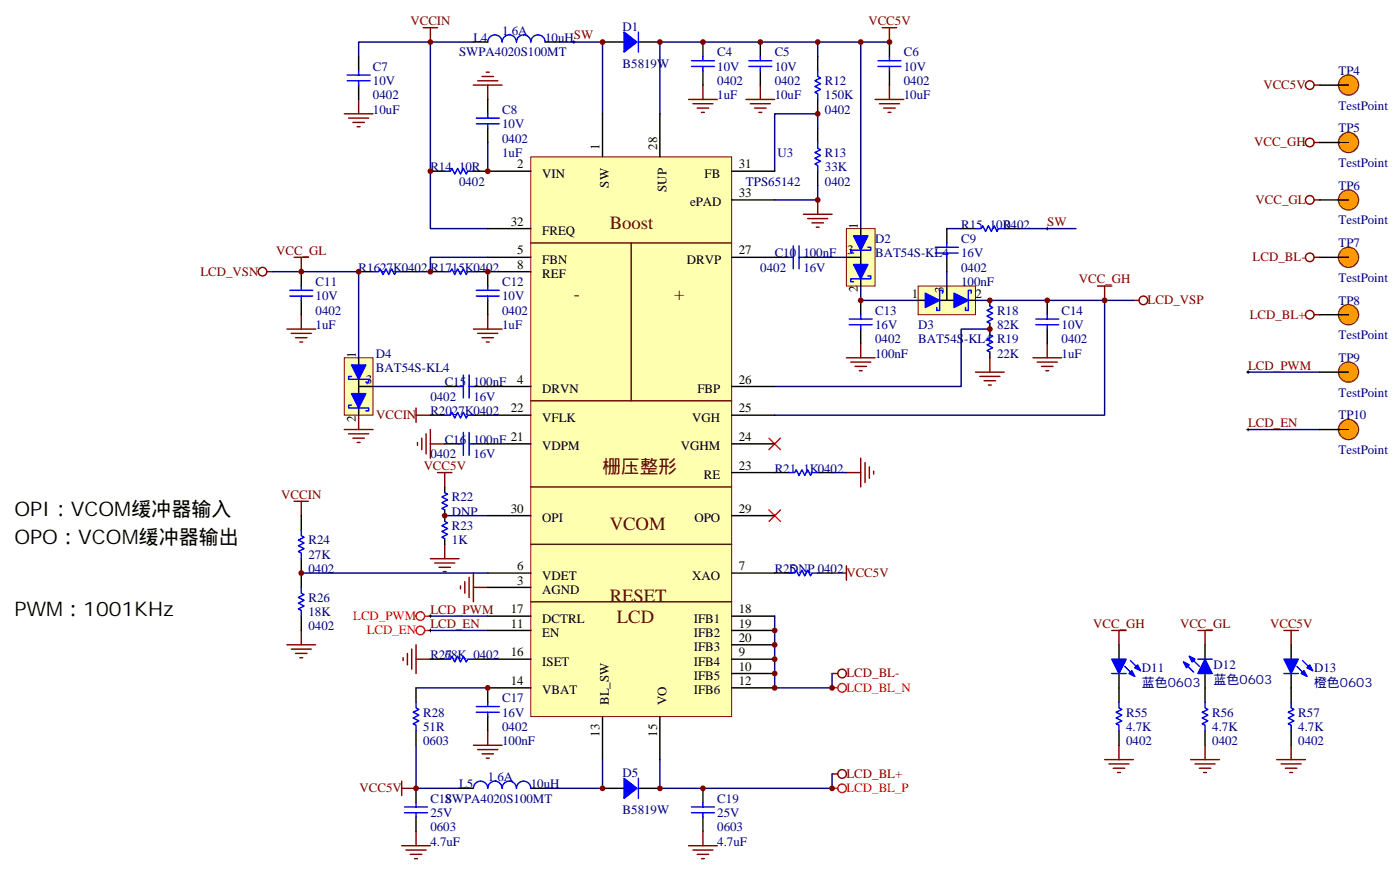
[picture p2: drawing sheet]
<svg xmlns="http://www.w3.org/2000/svg" width="344mm" height="215mm" viewBox="0 0 344 215" stroke-linecap="round" stroke-linejoin="round" font-family="sans-serif">
<g fill="none" stroke="#800000" stroke-width=".35">
<path d="M104.1 6.8h3.5M105.8 6.8v3.5M117.5 19.9h4.9M118.5 18.8h2.9M119.6 17.7h.7M217 6.8h3.5M218.7 6.8v3.5M84.7 28h7M85.7 29h5M86.8 30.1h2.8M87.8 31.2h.7M88.2 24.4v3.6"/>
<path d="M116.4 20.9h7.1M119.9 20.9v3.5M169.3 24.4h7.1M170.4 25.5h4.9M171.4 26.6h2.9M172.5 27.6h.7M172.9 20.9v3.5M183.4 24.4h7.1M184.5 25.5h4.9M185.6 26.6h2.8M186.6 27.6h.7M187 20.9v3.5"/>
<path d="M215.2 24.4h7M216.3 25.5h4.9M217.3 26.6h2.8M218.4 27.6h.7M218.7 20.9v3.5M323.1 20.9h1.5M323.1 35h1.5M197.6 52.7h7M198.6 53.7h5M199.7 54.8h2.8M200.7 55.8h.7M201.1 49.1v3.6"/>
<path d="M323.1 49.1h1.5M65.6 66.8h1.4M72.3 63.3h3.5M74.1 63.3v3.5M74.1 77.4v3.5M119.9 77.4v3.5M269.9 70.3h3.5M271.6 70.3v3.5M278.7 73.8h1.4M323.1 63.3h1.5M323.1 77.4h1.5M70.6 80.9h7"/>
<path d="M71.6 82h5M72.7 83h2.8M73.7 84.1h.7M116.4 80.9h7.1M117.5 82h4.9M118.5 83h2.9M119.6 84.1h.7M208.1 87.9h7.1M209.2 89h4.9M210.3 90.1h2.8M211.3 91.1h.7M211.7 84.4v3.5"/>
<path d="M239.9 91.5h7M240.9 92.5h5M242 93.6h2.8M243.1 94.7h.7M243.4 87.9v3.6M254 87.9h7.1M255.1 89h4.9M256.1 90.1h2.8M257.2 91.1h.7M257.5 84.4v3.5M84.7 105.6h7M85.7 106.6h5"/>
<path d="M86.8 107.7h2.8M87.8 108.8h.7M88.2 102.1v3.5M102.3 100.3v3.5M102.3 102.1h3.5M102.7 108.8v.7M103.7 107.7v2.8M104.8 106.6v5M105.8 105.6v7M105.8 109.1h3.6M107.6 116.2h3.5M109.4 116.2v3.5"/>
<path d="M208.1 116.2h3.6M211.7 112.6v7.1M212.7 113.7v4.9M213.8 114.8v2.8M214.8 115.8v.7M72.3 123.2h3.5M74.1 123.2v3.6M105.8 137.3h7.1M106.9 138.4h4.9M107.9 139.5h2.9M109.4 133.8v3.5M208.1 139.1v3.5"/>
<path d="M70.6 158.5h7M71.6 159.6h5M74.1 155v3.5M101.2 159.6v4.9M102.3 158.5v7.1M109 140.5h.7M113.2 144v.7M114.3 143v2.8M115.4 141.9v5M116.4 144.4h3.5M116.4 140.9v7M204.6 140.9h3.5"/>
<path d="M273.4 155h3.5M275.2 155v3.5M294.6 155h3.5M296.3 155v3.5M315.7 155h3.6M317.5 155v3.5M72.7 160.6h2.8M73.7 161.7h.7M99.1 161.7v.7M100.2 160.6v2.8M102.3 162h3.5M119.9 179.7v3.5"/>
<path d="M204.6 165.6h1.4M98.8 193.8h3.5M98.8 192v3.5M116.4 183.2h7.1M117.5 184.3h4.9M118.5 185.3h2.9M119.6 186.4h.7M204.6 190.3h1.4M271.6 186.7h7.1M272.7 187.8h4.9M273.8 188.8h2.8M274.8 189.9h.7"/>
<path d="M275.2 183.2v3.5M292.8 186.7h7.1M293.9 187.8h4.9M294.9 188.8h2.8M296 189.9h.7M296.3 183.2v3.5M314 186.7h7M315 187.8h5M316.1 188.8h2.8M317.1 189.9h.8M317.5 183.2v3.5M98.8 207.9h7"/>
<path d="M99.8 209h5M100.9 210h2.8M102 211.1h.7M102.3 204.4v3.5M169.3 207.9h7.1M170.4 209h4.9M171.4 210h2.9M172.5 211.1h.7M172.9 204.4v3.5"/>
<circle cx="322.1" cy="20.9" r="1.06"/>
<circle cx="322.1" cy="35" r="1.06"/>
<circle cx="322.1" cy="49.1" r="1.06"/>
<circle cx="64.6" cy="66.8" r="1.06"/>
<circle cx="281.2" cy="73.8" r="1.06"/>
<circle cx="322.1" cy="63.3" r="1.06"/>
<circle cx="322.1" cy="77.4" r="1.06"/>
<circle cx="207.1" cy="165.6" r="1.06"/>
<circle cx="207.1" cy="190.3" r="1.06"/>
</g>
<g fill="none" stroke="#f00" stroke-width=".35">
<path d="M189.1 107.7l2.8 2.8M191.9 107.7l-2.8 2.8M189.1 125.3l2.8 2.9M191.9 125.3l-2.8 2.9M104.4 151.4h1.4M104.4 155h1.4M204.6 169.1h1.4M204.6 193.8h1.4"/>
<circle cx="103.4" cy="151.4" r="1.06"/>
<circle cx="103.4" cy="155" r="1.06"/>
<circle cx="207.1" cy="169.1" r="1.06"/>
<circle cx="207.1" cy="193.8" r="1.06"/>
</g>
<path d="M140.8 10.3h.7M141.1 10v.7M257.2 56.2h.7M257.5 55.8v.8M306.6 91.5h.7M306.9 91.1v.7M306.6 105.6h.7M306.9 105.2v.7M105.5 151.4h.7M105.5 155h.7M105.8 151.1v.7M105.8 154.6v.7" fill="none" stroke="#000" stroke-width=".25"/>
<g fill="none" stroke="#000080" stroke-width=".35">
<path d="M105.8 10.3h-17.6v3.6M116.4 10.3h-10.6v45.9h14.1M137.6 10.3h10.6v17.7M201.1 10.3v3.6M211.7 10.3h7M119.9 35v7.1M162.3 28v-17.7h49.4v45.9M201.1 31.5v-3.5h-10.6v14.1M201.1 45.6v3.5h-10.6M232.8 56.2h3.6M250.5 56.2h14.1M67 66.8h21.2v21.1"/>
<path d="M119.9 63.3h-14.1v3.5h-3.5M201.1 63.3h7M211.7 70.3v3.5h14.1M232.8 66.8v3.5M239.9 73.8h31.7v28.3h-81.1M271.6 73.8h7.1M91.7 95h17.7M243.4 80.9h-7v14.1h-45.9M306.9 91.5h17.7M204.6 116.2h3.5M306.9 105.6h17.7M109.4 126.8h10.5"/>
<path d="M74.1 140.9h45.8M105.8 155h14.1M105.8 151.4h14.1M190.5 151.4v17.7h14.1v-3.5M102.3 169.1h17.6M102.3 183.2v10.6h10.6M148.2 186.7v7.1h-14.1M162.3 186.7v7.1h42.3v-3.5"/>
</g>
<path d="M130.5 38.6h49.4v137.5h-49.4z" fill="#ffffb0" stroke="#800000" stroke-width=".25"/>
<g fill="none" stroke="#000" stroke-width=".35">
<path d="M201.1 13.9v3.5M148.2 28v10.6M162.3 28v10.6M201.1 24.4v3.6M201.1 31.5v3.5M105.8 42.1h3.6M116.4 42.1h14.1M119.9 56.2h10.6M179.9 42.1h10.6M179.9 49.1h10.6M201.1 42.1v3.5M119.9 63.3h10.6"/>
<path d="M119.9 66.8h10.6M179.9 63.3h10.6M119.9 95h10.6M179.9 95h10.6M119.9 109.1h10.6M119.9 102.1h10.6M179.9 109.1h10.6M179.9 102.1h10.6M179.9 116.2h10.6M119.9 126.8h10.6M179.9 126.8h10.6M119.9 144.4h10.6"/>
<path d="M119.9 140.9h10.6M119.9 155h10.6M119.9 151.4h10.6M179.9 140.9h10.6M179.9 155h10.6M179.9 151.4h10.6M179.9 158.5h10.6M119.9 162h10.6M119.9 169.1h10.6M148.2 176.1v10.6M162.3 176.1v10.6M179.9 162h10.6"/>
<path d="M179.9 165.6h10.6M179.9 169.1h10.6"/>
</g>
<path d="M130.5 59.7h49.4M155.2 59.7v38.8M130.5 98.5h49.4M130.5 119.7h49.4M130.5 133.8h49.4M130.5 147.9h49.4" fill="none" stroke="#5c0f00" stroke-width=".35"/>
<path d="M201.1 17.4v1.4l.7 .4-1.4 .7 1.4 .7-1.4 .7 1.4 .7-1.4 .7 .7 .3v1.4M201.1 35v1.4l.7 .4-1.4 .7 1.4 .7-1.4 .7 1.4 .7-1.4 .7 .7 .4v1.4M109.4 42.1h1.4l.3-.7 .7 1.4 .7-1.4 .7 1.4 .7-1.4 .8 1.4 .3-.7h1.4" fill="none" stroke="#00f" stroke-width=".35"/>
<path d="M208.1 56.2h7.1v14.1h-7.1z" fill="#ffffb0" stroke="#800000" stroke-width=".25"/>
<path d="M211.7 56.2v1.8M208.1 63.3h3.6M211.7 61.5v3.5M211.7 68.5v1.8M211.7 73.8v3.6M211.7 80.9v3.5" fill="none" stroke="#000" stroke-width=".35"/>
<g fill="#00f" stroke="#00f" stroke-width=".35">
<path d="M209.9 58h3.5l-1.7 3.5z"/>
<path d="M209.9 65h3.5l-1.7 3.5z"/>
</g>
<path d="M208.8 78.4h5.7M208.8 79.8h5.7M211.7 77.4v1M211.7 79.8v1.1M213.4 67.8h.7v.7h-4.9v.8h.7M213.4 60.8h.7v.7h-4.9v.7h.7" fill="none" stroke="#00f" stroke-width=".35"/>
<path d="M225.8 70.3h14.1v7.1h-14.1z" fill="#ffffb0" stroke="#800000" stroke-width=".25"/>
<path d="M236.4 56.2h3.5M246.9 56.2h3.6M225.8 73.8h1.7M231.1 73.8h3.5M232.8 70.3v3.5M238.1 73.8h1.8M190.5 116.2h3.5M201.1 116.2h3.5" fill="none" stroke="#000" stroke-width=".35"/>
<g fill="#00f" stroke="#00f" stroke-width=".35">
<path d="M227.5 72.1l3.6 1.7-3.6 1.8z"/>
<path d="M234.6 72.1l3.5 1.7-3.5 1.8z"/>
</g>
<path d="M239.9 56.2h1.4l.4-.7 .7 1.4 .7-1.4 .7 1.4 .7-1.4 .7 1.4 .3-.7h1.4M231.8 72.1v-.7h-.7v4.9h-.7v-.7M238.8 72.1v-.7h-.7v4.9h-.7v-.7M194 116.2h1.4l.4-.7 .7 1.4 .7-1.4 .7 1.4 .7-1.4 .7 1.4 .4-.7h1.4" fill="none" stroke="#00f" stroke-width=".35"/>
<path d="M84.7 87.9h7v14.2h-7z" fill="#ffffb0" stroke="#800000" stroke-width=".25"/>
<g fill="none" stroke="#000" stroke-width=".35">
<path d="M88.2 13.9v3.5M172.9 10.3v3.6M172.9 17.4v3.5M187 10.3v3.6M187 17.4v3.5M218.7 10.3v3.6M218.7 17.4v3.5M88.2 20.9v3.5M119.9 24.4v3.6M119.9 31.5v3.5M232.8 56.2v3.5M74.1 66.8v3.5"/>
<path d="M74.1 73.8v3.6M88.2 66.8h3.5M98.8 66.8h3.5M105.8 66.8h3.6M116.4 66.8h3.5v3.5M119.9 73.8v3.6M190.5 63.3h3.5M197.6 63.3h3.5M232.8 63.3v3.5M243.4 73.8v1.4M243.4 79.5v2.8M257.5 73.8v3.6"/>
<path d="M88.2 87.9v1.8M88.2 93.2v3.6M88.2 95h3.5M109.4 95h3.5M116.4 95h3.5M243.4 86.5v1.4M257.5 80.9v3.5M88.2 100.3v1.8M105.8 102.1h3.6M109.4 119.7v1.4M109.4 109.1h3.5M116.4 102.1h3.5"/>
<path d="M116.4 109.1h3.5M74.1 126.8v3.5M74.1 137.3v7.1M109.4 125.3v2.9M109.4 132.4v1.4M74.1 151.4v3.6M190.5 140.9h3.5M201.1 140.9h3.5M275.2 158.5v3.5M317.5 158.5v3.5M102.3 169.1v3.5M102.3 179.7v3.5"/>
<path d="M105.8 162h3.6M116.4 162h3.5M119.9 169.1v3.5M119.9 176.1v3.6M275.2 165.6v7M275.2 179.7v3.5M296.3 169.1v3.5M296.3 179.7v3.5M317.5 165.6v7M317.5 179.7v3.5M102.3 193.8v3.5M102.3 200.8v3.6"/>
</g>
<g fill="#00f" stroke="#00f" stroke-width=".35">
<path d="M86.4 89.7h3.6l-1.8 3.5z"/>
<path d="M86.4 96.8h3.6l-1.8 3.5z"/>
<path d="M273.4 162h3.5l-1.7 3.6z"/>
<path d="M277.6 165.6l.7-.7 .7 1.4z"/>
<path d="M279 164.1l.8-.7 .7 1.5z"/>
<path d="M315.7 162h3.6l-1.8 3.6z"/>
<path d="M320.7 164.9l.7 1.4-1.4-.7z"/>
<path d="M321.4 164.1l.7-.7 .7 1.5z"/>
</g>
<g fill="none" stroke="#00f" stroke-width=".35">
<path d="M85.4 18.5h5.6M85.4 19.9h5.6M88.2 17.4v1.1M88.2 19.9v1M170 14.9h5.7M170 16.3h5.7M172.9 13.9v1M172.9 16.3v1.1M184.1 14.9h5.7M184.1 16.3h5.7M187 13.9v1M187 16.3v1.1"/>
<path d="M215.9 14.9h5.6M215.9 16.3h5.6M218.7 13.9v1M218.7 16.3v1.1M117.1 29h5.7M117.1 30.4h5.7M119.9 28v1M119.9 30.4v1.1M232.8 59.7v1.1M71.3 71.4h5.6M71.3 72.8h5.6M74.1 70.3v1.1"/>
<path d="M74.1 72.8v1M91.7 66.8h1.4l.4-.7 .7 1.4 .7-1.4 .7 1.4 .7-1.4 .7 1.4 .4-.7h1.4M109.4 66.8h1.4l.3-.7 .7 1.4 .7-1.4 .7 1.4 .7-1.4 .8 1.4 .3-.7h1.4M117.1 71.4h5.7M117.1 72.8h5.7M119.9 70.3v1.1M119.9 72.8v1M194 63.3h1.1M195.1 60.4v5.7M196.5 60.4v5.7M196.5 63.3h1.1M230 60.8h5.7"/>
<path d="M230 62.2h5.7M232.8 62.2v1.1M243.4 75.2l.7 .4-1.4 .7 1.4 .7-1.4 .7 1.4 .7-1.4 .7 .7 .4M254.7 78.4h5.6M254.7 79.8h5.6M257.5 77.4v1M257.5 79.8v1.1M86.4 99.6h-.7v.7h5v.7h-.7M86.4 92.5h-.7v.7h5v.7h-.7M112.9 95h1M113.9 92.2v5.6M115.4 92.2v5.6"/>
<path d="M115.4 95h1M243.4 82.3l.7 .4-1.4 .7 1.4 .7-1.4 .7 1.4 .7-1.4 .7 .7 .3M109.4 102.1h1.4l.3-.7 .7 1.4 .7-1.4 .7 1.4 .7-1.4 .8 1.4 .3-.7h1.4M112.9 109.1h1M113.9 106.3v5.6M115.4 106.3v5.6M115.4 109.1h1M74.1 130.3v1.4l.7 .3-1.4 .8 1.4 .7-1.4 .7 1.4 .7-1.4 .7 .7 .3v1.4M109.4 121.1l.7 .4-1.4 .7 1.4 .7-1.4 .7 1.4 .7-1.4 .7 .7 .3M109.4 128.2l.7 .3-1.4 .7 1.4 .7-1.4 .7 1.4 .7-1.4 .7 .7 .4M74.1 144.4v1.4l.7 .4-1.4 .7 1.4 .7-1.4 .7 1.4 .7-1.4 .7 .7 .3v1.4M194 140.9h1.4l.4-.7 .7 1.4 .7-1.4 .7 1.4 .7-1.4 .7 1.4 .4-.7h1.4"/>
<path d="M102.3 172.6v1.4l.7 .4-1.4 .7 1.4 .7-1.4 .7 1.4 .7-1.4 .7 .7 .4v1.4M109.4 162h1.4l.3-.7 .7 1.4 .7-1.4 .7 1.4 .7-1.4 .8 1.4 .3-.7h1.4M117.1 173.7h5.7M117.1 175.1h5.7M119.9 172.6v1.1M119.9 175.1v1M273.4 165.6h3.5M275.2 172.6v1.4l.7 .4-1.4 .7 1.4 .7-1.4 .7 1.4 .7-1.4 .7 .7 .4v1.4M276.6 163.8l2.4 2.5M278 162.4l2.5 2.5M296.3 172.6v1.4l.7 .4-1.4 .7 1.4 .7-1.4 .7 1.4 .7-1.4 .7 .7 .4v1.4M315.7 165.6h3.6"/>
<path d="M317.5 172.6v1.4l.7 .4-1.4 .7 1.4 .7-1.4 .7 1.4 .7-1.4 .7 .7 .4v1.4M318.9 163.8l2.5 2.5M320.3 162.4l2.5 2.5M99.5 198.4h5.6M99.5 199.8h5.6M102.3 197.3v1.1M102.3 199.8v1"/>
</g>
<circle cx="331.6" cy="20.9" r="2.47" fill="#f90" stroke="#784005" stroke-width=".35"/>
<path d="M324.6 20.9h7" fill="none" stroke="#000" stroke-width=".35"/>
<circle cx="331.6" cy="35" r="2.47" fill="#f90" stroke="#784005" stroke-width=".35"/>
<path d="M324.6 35h7" fill="none" stroke="#000" stroke-width=".35"/>
<circle cx="331.6" cy="49.1" r="2.47" fill="#f90" stroke="#784005" stroke-width=".35"/>
<path d="M324.6 49.1h7" fill="none" stroke="#000" stroke-width=".35"/>
<circle cx="331.6" cy="63.3" r="2.47" fill="#f90" stroke="#784005" stroke-width=".35"/>
<path d="M324.6 63.3h7" fill="none" stroke="#000" stroke-width=".35"/>
<circle cx="331.6" cy="77.4" r="2.47" fill="#f90" stroke="#784005" stroke-width=".35"/>
<path d="M324.6 77.4h7" fill="none" stroke="#000" stroke-width=".35"/>
<circle cx="331.6" cy="91.5" r="2.47" fill="#f90" stroke="#784005" stroke-width=".35"/>
<path d="M324.6 91.5h7" fill="none" stroke="#000" stroke-width=".35"/>
<circle cx="331.6" cy="105.6" r="2.47" fill="#f90" stroke="#784005" stroke-width=".35"/>
<g fill="none" stroke="#000" stroke-width=".35">
<path d="M116.4 10.3h3.5M134.1 10.3h3.5M148.2 10.3h5.3M157 10.3h5.3M324.6 105.6h7M296.3 158.5v3.5M296.3 165.6v3.5M112.9 193.8h3.5M130.5 193.8h3.6M148.2 193.8h5.3M157 193.8h5.3M172.9 193.8v3.5"/>
<path d="M172.9 200.8v3.6"/>
</g>
<path d="M119.9 10.3a1.76 1.76 0 0 1 1.8-1.7 1.76 1.76 0 0 1 1.8 1.7 1.76 1.76 0 0 1 1.7-1.7 1.76 1.76 0 0 1 1.8 1.7 1.76 1.76 0 0 1 1.8-1.7 1.76 1.76 0 0 1 1.7 1.7 1.76 1.76 0 0 1 1.8-1.7 1.76 1.76 0 0 1 1.8 1.7M157 7.9v4.9M291 162.7l2.5 2.5M292.5 161.3l2.4 2.5M294.6 162h3.5M116.4 193.8a1.76 1.76 0 0 1 1.8-1.8 1.76 1.76 0 0 1 1.7 1.8 1.76 1.76 0 0 1 1.8-1.8 1.76 1.76 0 0 1 1.8 1.8 1.76 1.76 0 0 1 1.7-1.8 1.76 1.76 0 0 1 1.8 1.8 1.76 1.76 0 0 1 1.8-1.8 1.76 1.76 0 0 1 1.7 1.8M157 191.3v5M170 198.4h5.7M170 199.8h5.7M172.9 197.3v1.1M172.9 199.8v1" fill="none" stroke="#00f" stroke-width=".35"/>
<g fill="#00f" stroke="#00f" stroke-width=".35">
<path d="M153.5 7.9l3.1 2.4-3.1 2.5z"/>
<path d="M153.5 191.3l3.1 2.5-3.1 2.5z"/>
<path d="M296.3 162l1.8 3.6h-3.5z"/>
<path d="M292.5 161.3l1.4 .7-.7 .7z"/>
<path d="M291 162.7l1.5 .7-.8 .7z"/>
</g>
<g fill="#800000">
<circle cx="74.1" cy="140.9" r=".71"/>
<circle cx="74.1" cy="66.8" r=".71"/>
<circle cx="88.2" cy="66.8" r=".71"/>
<circle cx="102.3" cy="193.8" r=".71"/>
<circle cx="105.8" cy="66.8" r=".71"/>
<circle cx="105.8" cy="42.1" r=".71"/>
<circle cx="105.8" cy="10.3" r=".71"/>
<circle cx="109.4" cy="126.8" r=".71"/>
<circle cx="119.9" cy="169.1" r=".71"/>
<circle cx="119.9" cy="66.8" r=".71"/>
<circle cx="119.9" cy="42.1" r=".71"/>
<circle cx="148.2" cy="193.8" r=".71"/>
<circle cx="148.2" cy="10.3" r=".71"/>
<circle cx="162.3" cy="193.8" r=".71"/>
<circle cx="162.3" cy="10.3" r=".71"/>
<circle cx="172.9" cy="193.8" r=".71"/>
<circle cx="172.9" cy="10.3" r=".71"/>
<circle cx="187" cy="10.3" r=".71"/>
<circle cx="190.5" cy="169.1" r=".71"/>
<circle cx="190.5" cy="165.6" r=".71"/>
<circle cx="190.5" cy="162" r=".71"/>
<circle cx="190.5" cy="158.5" r=".71"/>
<circle cx="190.5" cy="155" r=".71"/>
<circle cx="201.1" cy="49.1" r=".71"/>
<circle cx="201.1" cy="28" r=".71"/>
<circle cx="201.1" cy="10.3" r=".71"/>
<circle cx="204.6" cy="193.8" r=".71"/>
<circle cx="204.6" cy="169.1" r=".71"/>
<circle cx="211.7" cy="73.8" r=".71"/>
<circle cx="211.7" cy="10.3" r=".71"/>
<circle cx="218.7" cy="10.3" r=".71"/>
<circle cx="243.4" cy="80.9" r=".71"/>
<circle cx="243.4" cy="73.8" r=".71"/>
<circle cx="257.5" cy="73.8" r=".71"/>
<circle cx="271.6" cy="73.8" r=".71"/>
</g>
<g font-size="4.9">
<text x="3.5" y="126.8">OPI：VCOM缓冲器输入</text>
<text x="3.5" y="133.8">OPO：VCOM缓冲器输出</text>
<text x="3.5" y="151.4">PWM：1001KHz</text>
</g>
<g font-size="4.6" fill="#5b0f00">
<text x="149.9" y="56.2">Boost</text>
<text x="141.1" y="73.8">-</text>
<text x="165.8" y="73.8">+</text>
<text x="148.2" y="116.2">栅压整形</text>
<text x="149.9" y="130.3">VCOM</text>
<text x="149.9" y="147.9">RESET</text>
<text x="151.7" y="153.2">LCD</text>
</g>
<g font-size="3.2" fill="#800000">
<text x="100.9" y="6.2">VCCIN</text>
<text x="213.5" y="6.2">VCC5V</text>
<text x="310.7" y="21.9">VCC5V</text>
<text x="308.4" y="36">VCC_GH</text>
<text x="308.7" y="50.1">VCC_GL</text>
<text x="257.5" y="55.6">SW</text>
<text x="67.9" y="62.6">VCC_GL</text>
<text x="308" y="64.2">LCD_BL-</text>
<text x="49.3" y="67.7">LCD_VSN</text>
<text x="265.3" y="69.7">VCC_GH</text>
<text x="282.2" y="74.8">LCD_VSP</text>
<text x="307.3" y="78.3">LCD_BL+</text>
<text x="306.9" y="90.8">LCD_PWM</text>
<text x="92.5" y="103">VCCIN</text>
<text x="306.9" y="105">LCD_EN</text>
<text x="104.2" y="115.5">VCC5V</text>
<text x="69.2" y="122.6">VCCIN</text>
<text x="208.1" y="141.8">VCC5V</text>
<text x="105.8" y="150.8">LCD_PWM</text>
<text x="105.8" y="154.3">LCD_EN</text>
<text x="268.8" y="154.3">VCC_GH</text>
<text x="290.2" y="154.3">VCC_GL</text>
<text x="312.3" y="154.3">VCC5V</text>
<text x="208.1" y="166.5">LCD_BL-</text>
<text x="208.1" y="191.2">LCD_BL+</text>
<text x="88.4" y="194.7">VCC5V</text>
</g>
<g font-size="3.2" fill="#000080">
<text x="116.4" y="10.3">L4</text>
<text x="123.5" y="8.6">1.6A</text>
<text x="134.1" y="10.3">10uHSW</text>
<text x="153.1" y="7.5">D1</text>
<text x="91.7" y="17.4">C7</text>
<text x="112.9" y="13.9">SWPA4020S100MT</text>
<text x="153.1" y="16.7">B5819W</text>
<text x="176.4" y="13.9">C4</text>
<text x="176.4" y="17.4">10V</text>
<text x="190.5" y="13.9">C5</text>
<text x="190.5" y="17.4">10V</text>
<text x="222.2" y="13.9">C6</text>
<text x="222.2" y="17.4">10V</text>
<text x="91.7" y="20.9">10V</text>
<text x="176.4" y="20.9">0402</text>
<text x="190.5" y="20.9">0402</text>
<text x="202.8" y="20.9">R12</text>
<text x="222.2" y="20.9">0402</text>
<text x="329.1" y="18.5">TP4</text>
<text x="91.7" y="28">10uF</text>
<text x="91.7" y="24.4">0402</text>
<text x="123.5" y="28">C8</text>
<text x="176.4" y="24.4">1uF</text>
<text x="190.5" y="24.4">10uF</text>
<text x="202.8" y="24.4">150K</text>
<text x="202.8" y="28">0402</text>
<text x="222.2" y="24.4">10uF</text>
<text x="329.1" y="26.9">TestPoint</text>
<text x="123.5" y="35">0402</text>
<text x="123.5" y="31.5">10V</text>
<text x="329.1" y="32.6">TP5</text>
<text x="123.5" y="38.6">1uF</text>
<text x="191.2" y="38.6">U3</text>
<text x="202.8" y="38.6">R13</text>
<text x="329.1" y="41">TestPoint</text>
<text x="105.8" y="42.1">R14</text>
<text x="112.9" y="42.1">10R</text>
<text x="112.9" y="45.6">0402</text>
<text x="183.4" y="45.6">TPS65142</text>
<text x="202.8" y="42.1">33K</text>
<text x="202.8" y="45.6">0402</text>
<text x="329.1" y="46.7">TP6</text>
<text x="215.2" y="59.7">D2</text>
<text x="236.4" y="56.2">R15</text>
<text x="236.4" y="59.7">C9</text>
<text x="243.4" y="56.2">10R</text>
<text x="246.9" y="56.2">0402</text>
<text x="329.1" y="55.1">TestPoint</text>
<text x="190.5" y="63.3">C10</text>
<text x="197.6" y="63.3">100nF</text>
<text x="215.2" y="63.3">BAT54S-KL4</text>
<text x="236.4" y="63.3">16V</text>
<text x="329.1" y="60.8">TP7</text>
<text x="77.6" y="70.3">C11</text>
<text x="88.2" y="66.8">R1627K0402 R1715K0402</text>
<text x="123.5" y="70.3">C12</text>
<text x="187" y="66.8">0402</text>
<text x="197.6" y="66.8">16V</text>
<text x="236.4" y="70.3">100nF</text>
<text x="236.4" y="66.8">0402</text>
<text x="329.1" y="69.3">TestPoint</text>
<text x="77.6" y="77.4">0402</text>
<text x="77.6" y="73.8">10V</text>
<text x="123.5" y="77.4">0402</text>
<text x="123.5" y="73.8">10V</text>
<text x="215.2" y="77.4">C13</text>
<text x="245.2" y="77.4">R18</text>
<text x="261.1" y="77.4">C14</text>
<text x="329.1" y="74.9">TP8</text>
<text x="77.6" y="80.9">1uF</text>
<text x="123.5" y="80.9">1uF</text>
<text x="215.2" y="80.9">16V</text>
<text x="225.8" y="80.9">D3</text>
<text x="245.2" y="80.9">82K</text>
<text x="261.1" y="80.9">10V</text>
<text x="329.1" y="83.4">TestPoint</text>
<text x="92.4" y="87.9">D4</text>
<text x="215.2" y="87.9">100nF</text>
<text x="215.2" y="84.4">0402</text>
<text x="225.8" y="84.4">BAT54S-KL4 R19</text>
<text x="245.2" y="87.9">22K</text>
<text x="261.1" y="87.9">1uF</text>
<text x="261.1" y="84.4">0402</text>
<text x="329.1" y="89">TP9</text>
<text x="92.4" y="91.5">BAT54S-KL4</text>
<text x="109.4" y="95">C15</text>
<text x="116.4" y="95">100nF</text>
<text x="105.8" y="98.5">0402</text>
<text x="116.4" y="98.5">16V</text>
<text x="329.1" y="97.5">TestPoint</text>
<text x="105.8" y="102.1">R2027K0402</text>
<text x="329.1" y="103.1">TP10</text>
<text x="105.8" y="112.6">0402</text>
<text x="109.4" y="109.1">C16</text>
<text x="116.4" y="109.1">100nF 21</text>
<text x="116.4" y="112.6">16V</text>
<text x="329.1" y="111.6">TestPoint</text>
<text x="190.5" y="116.2">R21</text>
<text x="197.6" y="116.2">1K0402</text>
<text x="111.1" y="123.2">R22</text>
<text x="111.1" y="126.8">DNP</text>
<text x="111.1" y="130.3">R23</text>
<text x="75.8" y="137.3">27K</text>
<text x="75.8" y="133.8">R24</text>
<text x="111.1" y="133.8">1K</text>
<text x="75.8" y="140.9">0402</text>
<text x="190.5" y="140.9">R25</text>
<text x="194" y="140.9">DNP 0402</text>
<text x="75.8" y="147.9">R26</text>
<text x="75.8" y="151.4">18K</text>
<text x="75.8" y="155">0402</text>
<text x="105.8" y="162">R27</text>
<text x="109.4" y="162">68K 0402</text>
<text x="280.8" y="165.2">D11</text>
<text x="298.4" y="164.5">D12</text>
<text x="323.1" y="165.2">D13</text>
<text x="123.5" y="172.6">C17</text>
<text x="280.8" y="168.9">蓝色0603</text>
<text x="298.4" y="168.2">蓝色0603</text>
<text x="323.1" y="168.9">橙色0603</text>
<text x="104.1" y="179.7">51R</text>
<text x="104.1" y="176.1">R28</text>
<text x="123.5" y="179.7">0402</text>
<text x="123.5" y="176.1">16V</text>
<text x="276.9" y="179.7">4.7K</text>
<text x="276.9" y="176.1">R55</text>
<text x="298.1" y="179.7">4.7K</text>
<text x="298.1" y="176.1">R56</text>
<text x="319.3" y="179.7">4.7K</text>
<text x="319.3" y="176.1">R57</text>
<text x="104.1" y="183.2">0603</text>
<text x="123.5" y="183.2">100nF</text>
<text x="276.9" y="183.2">0402</text>
<text x="298.1" y="183.2">0402</text>
<text x="319.3" y="183.2">0402</text>
<text x="153.1" y="191">D5</text>
<text x="105.8" y="197.3">C18</text>
<text x="109.4" y="197.3">SWPA4020S100MT</text>
<text x="112.9" y="193.8">L5</text>
<text x="119.9" y="192">1.6A</text>
<text x="130.5" y="193.8">10uH</text>
<text x="176.4" y="197.3">C19</text>
<text x="105.8" y="200.8">25V</text>
<text x="153.1" y="200.1">B5819W</text>
<text x="176.4" y="200.8">25V</text>
<text x="105.8" y="207.9">4.7uF</text>
<text x="105.8" y="204.4">0603</text>
<text x="176.4" y="207.9">4.7uF</text>
<text x="176.4" y="204.4">0603</text>
</g>
<g font-size="3.2">
<text x="127.2" y="41.4">2</text>
<text x="147.5" y="36.8" transform="rotate(-90 147.5 36.8)">1</text>
<text x="161.6" y="36.8" transform="rotate(-90 161.6 36.8)">28</text>
<text x="181.7" y="41.4">31</text>
<text x="133.3" y="43.7">VIN</text>
<text x="149.8" y="46.1" transform="rotate(-90 149.8 46.1)">SW</text>
<text x="163.9" y="47.2" transform="rotate(-90 163.9 47.2)">SUP</text>
<text x="173.3" y="43.7">FB</text>
<text x="169.7" y="50.7">ePAD</text>
<text x="181.7" y="48.4">33</text>
<text x="125.6" y="55.5">32</text>
<text x="133.3" y="57.8">FREQ</text>
<text x="211" y="56.2" transform="rotate(-90 211 56.2)">1</text>
<text x="127.2" y="62.5">5</text>
<text x="133.3" y="64.8">FBN</text>
<text x="168.9" y="64.8">DRVP</text>
<text x="181.7" y="62.5">27</text>
<text x="208.3" y="62.5">3</text>
<text x="127.2" y="66.1">8</text>
<text x="133.3" y="68.4">REF</text>
<text x="211" y="71.9" transform="rotate(-90 211 71.9)">2</text>
<text x="224.2" y="73.1">1</text>
<text x="232.1" y="72.1" transform="rotate(-90 232.1 72.1)">3</text>
<text x="239.9" y="73.1">2</text>
<text x="87.5" y="87.9" transform="rotate(-90 87.5 87.9)">1</text>
<text x="90" y="94.3">3</text>
<text x="127.2" y="94.3">4</text>
<text x="181.7" y="94.3">26</text>
<text x="125.6" y="101.4">22</text>
<text x="133.3" y="96.6">DRVN</text>
<text x="171.5" y="96.6">FBP</text>
<text x="181.7" y="101.4">25</text>
<text x="87.5" y="103.6" transform="rotate(-90 87.5 103.6)">2</text>
<text x="133.3" y="103.6">VFLK</text>
<text x="170.2" y="103.6">VGH</text>
<text x="133.3" y="110.7">VDPM</text>
<text x="167.4" y="110.7">VGHM</text>
<text x="181.7" y="108.4">24</text>
<text x="173.1" y="117.8">RE</text>
<text x="181.7" y="115.5">23</text>
<text x="125.6" y="126">30</text>
<text x="133.3" y="128.3">OPI</text>
<text x="170.8" y="128.3">OPO</text>
<text x="181.7" y="126">29</text>
<text x="127.2" y="143.7">3</text>
<text x="127.2" y="140.2">6</text>
<text x="133.3" y="142.5">VDET</text>
<text x="170.2" y="142.5">XAO</text>
<text x="181.7" y="140.2">7</text>
<text x="133.3" y="146">AGND</text>
<text x="125.6" y="154.3">11</text>
<text x="125.6" y="150.7">17</text>
<text x="133.3" y="153">DCTRL</text>
<text x="170.6" y="153">IFB1</text>
<text x="181.7" y="150.7">18</text>
<text x="181.7" y="154.3">19</text>
<text x="125.6" y="161.3">16</text>
<text x="133.3" y="156.6">EN</text>
<text x="170.6" y="156.6">IFB2</text>
<text x="170.6" y="160.1">IFB3</text>
<text x="181.7" y="161.3">9</text>
<text x="181.7" y="157.8">20</text>
<text x="133.3" y="163.6">ISET</text>
<text x="170.6" y="163.6">IFB4</text>
<text x="170.6" y="167.1">IFB5</text>
<text x="181.7" y="164.9">10</text>
<text x="125.6" y="168.4">14</text>
<text x="133.3" y="170.7">VBAT</text>
<text x="149.8" y="173.3" transform="rotate(-90 149.8 173.3)">BL_SW</text>
<text x="163.9" y="173.3" transform="rotate(-90 163.9 173.3)">VO</text>
<text x="170.6" y="170.7">IFB6</text>
<text x="181.7" y="168.4">12</text>
<text x="147.5" y="181.1" transform="rotate(-90 147.5 181.1)">13</text>
<text x="161.6" y="181.1" transform="rotate(-90 161.6 181.1)">15</text>
</g>
<g font-size="3.2" fill="#f00">
<text x="86.8" y="152.4">LCD_PWM</text>
<text x="90.2" y="155.9">LCD_EN</text>
<text x="208.1" y="170">LCD_BL_N</text>
<text x="208.1" y="194.7">LCD_BL_P</text>
</g>
</svg>
